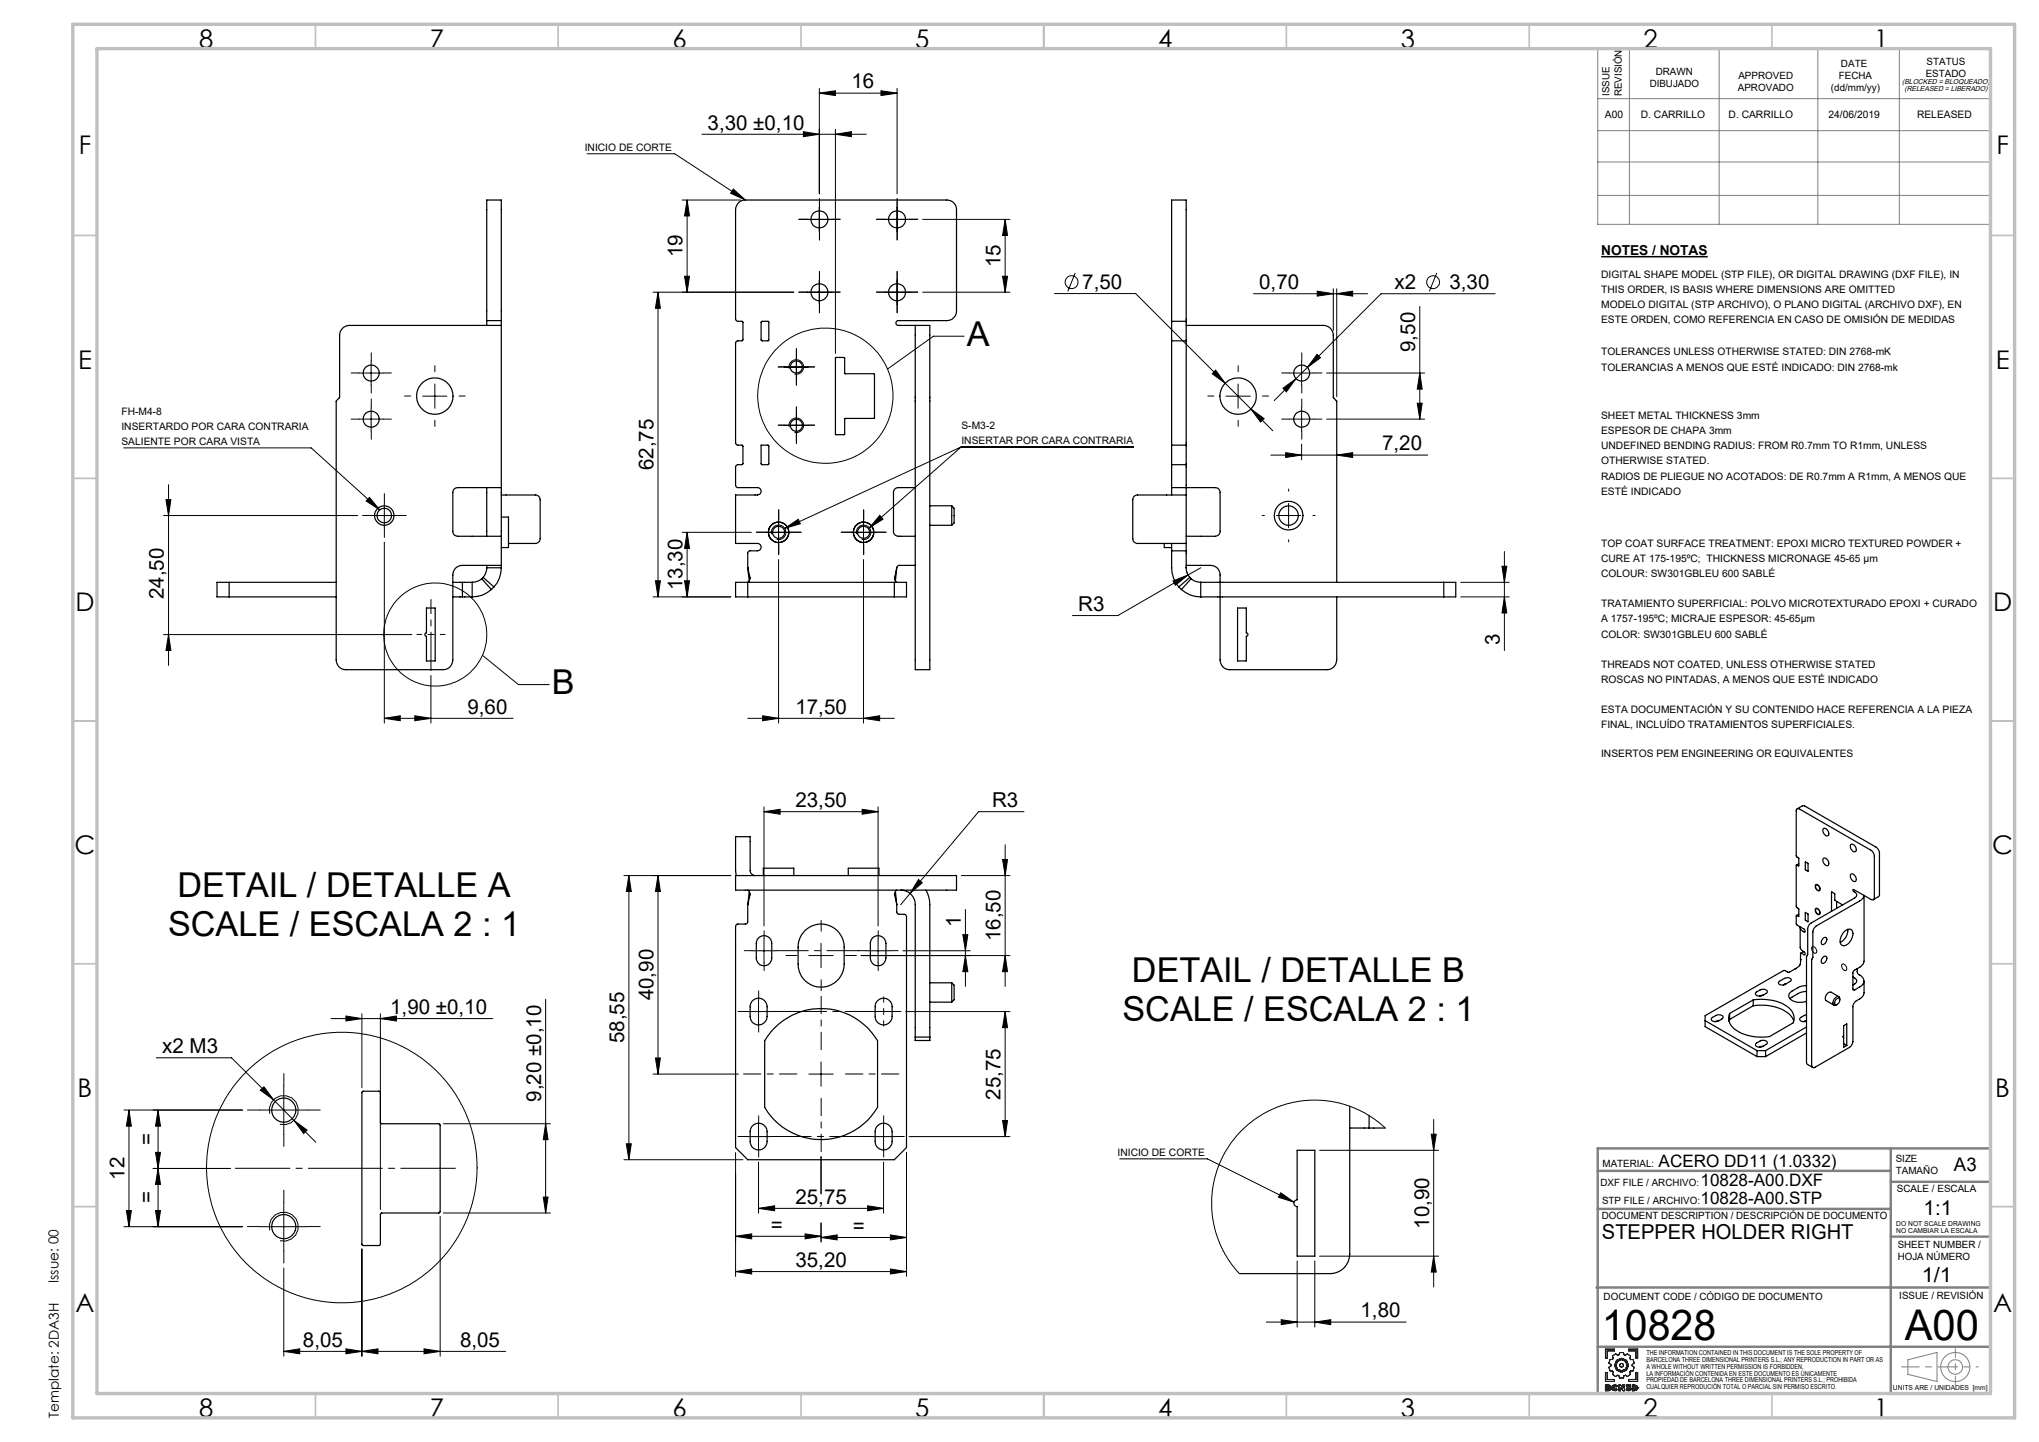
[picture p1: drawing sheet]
<svg xmlns="http://www.w3.org/2000/svg" width="420mm" height="297mm" viewBox="0 0 420 297" stroke-linecap="round" stroke-linejoin="round" font-family="sans-serif">
<path d="M329.8 52.9h22" fill="none" stroke="#000" stroke-width=".32"/>
<g fill="none" stroke="#000" stroke-width=".21">
<path d="M168.8 19.2l3.3-.5v1zM168.8 18.2v21.7M168.8 19.2h16M181.5 18.7l3.3 .5-3.3 .5zM184.8 18.2v21.7M120.9 31.7h18.1l14.5 9.5M144.6 27.7h33.8M151.1 38.9l2.4 2.3-3-1.4zM165.5 27.1l3.3 .6-3.3 .4zM172.1 27.7l3.3-.6v1zM172.1 26.6v46.2M140.5 41.2h12"/>
<path d="M141 56.9h1l-.5 3.3zM141.5 41.2v19M141.5 41.2l.5 3.3h-1zM166.3 45.2h5M168.8 42.7v5M168.8 57.7v5M182.3 45.2h5M184.8 42.7v5M184.8 57.7v5M190 45.2h18M206.5 56.9h1l-.5 3.3zM207 45.2v15"/>
<path d="M207 45.2l.5 3.3h-1zM221.5 56.2l-1.5 3.8M271.3 60l3.3 .5-3.3 .5zM274.6 59.5v8.5M275.3 59.5v22.2M295.9 56.2l-1.5 3.8M73.9 76.8h5.1M76.4 74.3v5M89.6 79.1v5M134.5 60.2h29M135.5 60.2v62.7M135.5 60.2l.5 3.3h-1z"/>
<path d="M161.5 75.6h5M162.6 76a1.5 1.5 0 0 1 1.3-1.9 1.5 1.5 0 0 1 1.6 1.6 1.5 1.5 0 0 1-1.8 1.3M164 73.1v5M166.3 60.2h5M182.3 60.2h5M190 60.2h18M198.6 69.2h-6.3l-9.5 6.8M217.2 60.5h16.7l18.5 18.4M250.4 76.2l2 2.7-2.7-1.9zM252.4 78.9l5.3 5.3M255 79.1v5M258.2 60.5h23.5"/>
<path d="M264.3 80l2.6-2-1.9 2.7zM265.6 76.8h5M266.9 78l-4.4 4.5M268.1 74.3v5M269.3 75.7l-2.4 2.3M271.3 73l.7 .7-2.7 2zM273.3 76.8h20.1M275.3 60.5l3.3-.5v1zM292.5 63.1v23.2M292.5 76.8l.4 3.3h-1zM308 60.5h-23.5l-15.2 15.2M25.5 92.2h38.6l14.1 12.8"/>
<path d="M34.7 99.8v37.3M73.9 86.3h5.1M76.4 83.9v4.9M87.1 81.6h4.9M161.5 87.6h5M162.6 88a1.5 1.5 0 0 1 1.3-1.9 1.5 1.5 0 0 1 1.6 1.6 1.5 1.5 0 0 1-1.8 1.3M164 85.1v5M198 92h35.4M198 92l-18.9 16.7M198 92l-36.4 16.8M252.5 81.6h5M257.7 84.2l2.7 2-.8 .7z"/>
<path d="M257.7 84.2l4.5 4.5M261.8 93.7h32.3M264.8 93.2l3.3 .5-3.3 .5zM265.6 86.3h5M268.1 83.9v4.9M268.1 91.5v3.2M273.3 86.3h20.1M275.3 93.7l3.3-.5v1zM291.9 83h1l-.4 3.3zM33.7 106.2h40M34.2 102.9h1l-.5 3.3zM76.1 102.4l2.1 2.6-2.8-1.8z"/>
<path d="M76.7 106.2h5M79.2 103.7v5M79.2 111.7v37.2M135 119.6h1l-.5 3.3zM140.5 109.6h14.3M141 119.6h1l-.5 3.3zM141.5 109.6v13.3M141.5 109.6l.5 3.4h-1zM157.9 109.6h5M158.9 110a1.5 1.5 0 0 1 1.3-1.9 1.5 1.5 0 0 1 1.7 1.7 1.5 1.5 0 0 1-1.9 1.3M160.4 107.1v5M160.4 115.2v33.7"/>
<path d="M161.6 108.8l2.8-1.8 .5 .9zM175.4 109.6h5M176.4 110a1.5 1.5 0 0 1 1.3-1.9 1.5 1.5 0 0 1 1.7 1.7 1.5 1.5 0 0 1-1.9 1.3M177.9 107.1v5M177.9 115.2v33.7M181.2 106.1l.7 .8-2.8 1.8zM241.6 119.7l3.1-1.3-2.6 2.1zM244.4 117.5l.3 1M244.7 118.4l-14.4 8.4h-9.4M247.3 116.9l-2.6 1.5M262.9 106.2h5M265.4 103.7v5"/>
<path d="M300.9 119.9h10M309.4 116.6h1l-.5 3.3zM309.9 113.6v20.4M33.7 130.7h51.1M34.7 130.7l.5 3.3h-1zM88.8 139.1v9.8M99.4 135l7.4 6h6.3M134.5 122.9h16M300.9 122.9h10M309.9 122.9l.5 3.4h-1zM79.2 148l3.2-.6v1zM79.2 148h26.5"/>
<path d="M85.4 147.4l3.4 .6-3.4 .4zM154 148h30.2M157.1 147.4l3.3 .6-3.3 .4zM177.9 148l3.3-.6v1zM157.4 167.2l3.3-.5v1zM157.4 167.2h23.5M157.4 166.2v24.5M177.6 166.7l3.3 .5-3.3 .5zM180.9 166.2v24.5M206.5 177h1l-.5 3.3zM207 174v29.2M210.9 167.2h-9.3l-14.1 16.8"/>
<path d="M128.5 180.3h22M129.5 180.3v58.6M129.5 180.3l.5 3.3h-1zM135.5 180.3v40.9M135.5 180.3l.5 3.3h-1zM154.9 195.8h5M157.4 193.3v5M166.6 196.8h5M169.1 194.3v5M177.4 196.8h30.6M178.4 195.8h5M180.9 193.3v5"/>
<path d="M186 195.8h13.8M187.5 184l-2 2.3M189.2 181.1l.8 .7-2.5 2.2zM198 180.3h10M198.3 192.5h1.1l-.5 3.3zM198.9 187.3v15.9M198.9 196.8l.5 3.3h-1.1zM207 196.8l.5 3.3h-1zM373.2 195a.8 .8 0 0 1 .9 .4 .8 .8 0 0 1-.1 .9 .94 .94 0 0 1-.8-1.3zM374 187.1a.84 .84 0 0 1 .8 .4 .84 .84 0 0 1-.1 .9 .92 .92 0 0 1-.7-1.3zM374 182.2a.84 .84 0 0 1 .8 .4 .84 .84 0 0 1-.1 .9 .92 .92 0 0 1-.7-1.3zM379.5 198.6a.82 .82 0 0 1 .7 .4 .82 .82 0 0 1 0 .9 .88 .88 0 0 1-.7-1.3z"/>
<path d="M32.2 217.9h15.5l8.6 8.6M68.2 209.8h33.3M71.3 209.3l3.2 .5-3.2 .5zM74.5 208.8v15.2M78.4 209.8l3.3-.5v1zM78.4 208.8v40.3M112.4 205.8v44M135 217.9h1l-.5 3.3zM153.7 208.3h5M156.2 205.8v5.1M169.1 218.7v5M186.5 208.3h21.5"/>
<path d="M207 208.3v25.8M207 208.3l.5 3.4h-1zM25.5 228.6h24.5M26.6 228.6l.5 3.3h-1.1zM26.6 228.6v24.1M32 237.3h1.1l-.5 3.4zM32.6 228.6v24.1M32.6 228.6l.5 3.3h-1.1zM53.4 228.6h10.1M53.6 224.5l.8-.7 1.9 2.7zM55.6 229.4a3 3 0 0 1 2.6-3.7 3 3 0 0 1 3.3 3.2 3 3 0 0 1-3.8 2.7M56.3 226.5l4.3 4.3"/>
<path d="M58.5 223.7v9.9M60.6 230.8l2.7 2-.8 .7zM60.6 230.8l4.5 4.5M91.3 231.5h22.1M112.4 231.5l.5 3.2h-1zM128.5 238.9h24.5M129 235.6h1l-.5 3.3zM134.5 221.2h17.6M151.5 237.4v25.5M153.7 234.1h5M156.2 231.6v5M156.2 239.4v10.5"/>
<path d="M166.6 221.2h5M169.1 238.2v7.7M179.5 234.1h5M182 231.6v5M182 239.4v10.5M186.7 237.4v25.5M187.3 234.1h20.7M206.5 230.8h1l-.5 3.3zM230.6 238.7h18.1l17.9 8.9M271.8 236.9h24.5M285.3 232.3l-1.1-1-2.3-1.6-3.2-1.6-2.8-.9-1.5-.3-2.1-.3h-2.4l-3.6 .4-3.3 1.1-3.5 1.8-2 1.4-1.3 1.1-2.5 2.8-2 3.4-1 2.4-.6 2-.5 3.6v2.4l.2 2 1 3.9 .8 2.1 1.2 2 .9 1.5 1.6 1.8M294.8 233.6h1l-.5 3.3z"/>
<path d="M295.3 230.6v34.5M25.5 252.7h24.5M26 249.3h1.1l-.5 3.4zM31.5 240.7h15.9M32 249.3h1.1l-.5 3.4zM32.6 240.7l.5 3.2h-1.1zM53.4 252.7h10.1M55.6 253.4a3 3 0 0 1 2.6-3.7 3 3 0 0 1 3.2 3.2 3 3 0 0 1-3.7 2.6M58.5 247.6v10M74.5 257.2v22.1M90.7 250.5v28.8M91.3 249.8h22.1"/>
<path d="M111.9 246.6h1l-.5 3.2zM151.5 254.6l3.3-.5v1.1zM151.5 254.6h17.6M156.2 248.9l3.4-.5v1zM156.2 248.9h25.8M165.8 254.1l3.3 .5-3.3 .6zM169.1 254.9l3.3-.6v1.1zM169.1 251.9v4M169.1 254.9h17.6M178.7 248.4l3.3 .5-3.3 .5zM183.4 254.3l3.3 .6-3.3 .5zM263.8 245.7l2.8 1.9-3.3-1z"/>
<path d="M267.2 259.7v13.6M270.8 259.7v13.6M271.8 258.7h24.5M295.3 258.7l.5 3.3h-1zM58.5 278.3l3.2-.5v1zM58.5 261.2v18.1M58.5 278.3h45.6M71.3 277.8l3.2 .5-3.2 .5zM74.5 278.3l3.4-.5v1zM87.3 277.8l3.4 .5-3.4 .5zM151.5 261.9l3.3-.5v1zM151.5 261.9h35.2"/>
<path d="M183.4 261.4l3.3 .5-3.3 .5zM260.8 272.3h28.8M263.9 271.8l3.3 .5-3.3 .5zM270.8 272.3l3.3-.5v1z"/>
<circle cx="220.7" cy="58.1" r="1.33"/>
<circle cx="295.2" cy="58.1" r="1.32"/>
<circle cx="170" cy="81.5" r="13.9"/>
<circle cx="89.7" cy="130.7" r="10.6"/>
<circle cx="70.4" cy="240.5" r="27.9"/>
</g>
<g fill="none" stroke="#191924" stroke-width=".21">
<path d="M330.7 277.9h1.8v.3h-1.5v1.5h-.3zM332.1 279.3l.7-.5 .4 .3 .3-.1 .1-.4h.8l.1 .4 .3 .1 .4-.3 .7 .5-.2 .5 .2 .2h.5l.2 .8-.4 .3v.2l.4 .3-.2 .8h-.5l-.2 .2 .1 .5-.6 .4-.4-.3-.3 .1-.1 .5h-.8l-.2-.5-.2-.1-.4 .3-.7-.4 .2-.5-.2-.2h-.5l-.2-.8 .4-.3v-.2l-.4-.3 .2-.8h.5l.2-.2zM335.5 277.9h1.8v1.8h-.3v-1.5h-1.5zM330.7 282.7h.3v1.4h1.5v.4h-1.8zM331 285.5l.4 .1-.4 .1zM331 286l.4 .1-.4 .1zM331.3 285.3l.4 .2M331.3 285.3h.2l.2 .2M331.3 285.3h-.6v1.2l.9-.1 .2-.3M331.4 285.6h.1M331.4 286.1h.1M331.7 285.5l-.2 .3 .3 .3"/>
<path d="M331.7 285.5h.1M331.8 286.1h.1M332 285.9l.2 .3 .4 .3 .6-.3M332 285.9l.3 .5 .5 .1 .4-.3M332 285.9h.1M332.4 285.9l.1 .2 .4-.1M332.4 285.9h.1M332.9 285.7l-.2-.2-.3 .1v.3M332.9 285.7l-.4-.1-.1 .3M332.9 286l.3 .2M333.2 285.5l-.5-.3-.5 .2-.2 .5M333.2 285.5l-.4-.3-.5 .1-.3 .6"/>
<path d="M333.2 285.5l-.3 .2M333.5 285.3h.3l.5 .6v-.6h.3v1.2h-.3l-.5-.7v.7h-.3zM335.1 286l.3 .2 .2-.1-.2 .1zM335.1 286l-.2 .2M335.5 284.1h1.5v-1.4h.3v1.8h-1.8zM335.6 286.1l-.4-.2v-.2l.3-.2h-.5v-.2h.8v.2l-.2 .2 .3 .4M335.6 286.1h.1M335.9 286.1l-.2 .3-.3 .1-.5-.3M335.9 286.1l-.2 .3-.4 .1-.4-.3M335.9 286.1h.1M336.2 285.3l1 .2 .2 .4-.3 .4-.9 .2zM336.6 285.5l.3 .1v.5h-.3z"/>
<path d="M337 285.9h.1M337.4 285.9h.1"/>
<circle cx="334" cy="281.2" r="1.14"/>
<circle cx="334" cy="281.2" r=".39"/>
<circle cx="334" cy="281.2" r="1.45"/>
</g>
<g fill="none" stroke="#808080" stroke-width=".21">
<path d="M329.1 10h80.9v36.2h-80.9zM335.6 10v36.2M354.1 10v36.2M374.4 10v36.2M391.2 10v36.2M329.1 20.3h80.9M329.1 26.9h80.9M329.1 33.4h80.9M329.1 40.2h80.9M393 280.1l6-1.6v6l-6-1.4z"/>
<circle cx="402.7" cy="281.6" r="3"/>
<circle cx="402.8" cy="281.5" r="1.49"/>
</g>
<path d="M182 205.3v6" fill="none" stroke="#000" stroke-width=".21" stroke-dasharray="15.2 1.3 1.3 1.3" stroke-dashoffset="14.1"/>
<path d="M88.8 138.1v-14.6" fill="none" stroke="#000" stroke-width=".21" stroke-dasharray="15.2 1.3 1.3 1.3" stroke-dashoffset="7.3"/>
<path d="M91.7 130.7h-5.8" fill="none" stroke="#000" stroke-width=".21" stroke-dasharray="15.2 1.3 1.3 1.3" stroke-dashoffset="14.2"/>
<path d="M391.7 281.5h11.1" fill="none" stroke="#808080" stroke-width=".21" stroke-dasharray="15.2 1.3 1.3 1.3" stroke-dashoffset="11.6"/>
<path d="M402.8 281.5h4.7" fill="none" stroke="#808080" stroke-width=".21" stroke-dasharray="15.2 1.3 1.3 1.3" stroke-dashoffset="14.8"/>
<path d="M402.8 277.8v7.4" fill="none" stroke="#808080" stroke-width=".21" stroke-dasharray="15.2 1.3 1.3 1.3" stroke-dashoffset="13.4"/>
<path d="M329.1 236.5h80.9v50.5h-80.9zM389.5 236.5v50.5M329.1 249h60.4M329.1 241.2h60.4M389.5 243.4h20.5M389.5 254.7h20.5M328.9 265.2h81.1M329.1 277.4h80.9" fill="none" stroke="#808080" stroke-width=".5"/>
<g fill="none" stroke="#c0c0c0" stroke-width=".35">
<path d="M65 5v5M115 5v5M165 5v5M215 5v5M265 5v5M315 5v5M365 5v5M15 48.5h5M410 48.5h5M15 98.5h5M410 98.5h5M15 148.5h5"/>
<path d="M410 148.5h5M15 198.5h5M410 198.5h5M15 248.5h5M410 248.5h5M65 287v5M115 287v5M165 287v5M215 287v5M265 287v5M315 287v5M365 287v5"/>
</g>
<path d="M15 5h400v287h-400zM20 10h390v277h-390z" fill="none" stroke="#c0c0c0" stroke-width=".7"/>
<g fill="none" stroke="#000" stroke-width=".21" stroke-dasharray="15.2 1.3 1.3 1.3">
<path d="M166.3 45.2h-1.8M168.8 42.7v-1.8M168.8 47.7v1.7M168.8 57.7v-1.8M171.3 45.2h1.7M182.3 45.2h-1.8M184.8 42.7v-1.8M184.8 47.7v1.7M184.8 57.7v-1.8M187.3 45.2h1.7M74 76.8h-1.7M76.5 74.3v-1.6"/>
<path d="M76.5 79.3v1.7M79 76.8h1.6M89.6 76.6v-1.3M161.5 75.6h-1.2M164 73.1v-1.3M164 78.1v1.2M166.3 60.2h-1.8M166.5 75.6h1.3M168.8 62.7v1.7M171.3 60.2h1.7M182.3 60.2h-1.8M184.8 62.7v1.7"/>
<path d="M187.3 60.2h1.7M255 76.6v-1.3M265.6 76.8h-1.6M268.1 74.3v-1.6M268.1 79.3v1.7M270.6 76.8h1.7M74 86.3h-1.7M76.5 83.8v-1.6M76.5 88.8v1.7M79 86.3h1.6M84.6 81.6h-1.3M89.6 86.6v1.2"/>
<path d="M94.6 81.6h1.2M161.5 87.6h-1.2M164 85.1v-1.3M164 90.1v1.2M166.5 87.6h1.3M250 81.6h-1.2M255 86.6v1.2M260 81.6h1.3M265.6 86.3h-1.6M268.1 83.8v-1.6M268.1 88.8v1.7M270.6 86.3h1.7"/>
<path d="M76.7 106.2h-2M79.2 103.7v-2M79.2 108.7v2M81.7 106.2h2M157.9 109.6h-2.1M160.4 107.1v-2.1M160.4 112.1v2.1M162.9 109.6h2.1M175.4 109.6h-2.1M177.9 107.1v-2.1M177.9 112.1v2.1M180.4 109.6h2.1"/>
<path d="M260.4 106.2h-.4M265.4 101.2v-.5M265.4 111.2v.4M270.4 106.2h.5M154.9 195.8h-1.6M157.4 198.3v1.6M157.4 193.3v-1.6M164.1 196.8h-2.2M169.1 191.8v-2.2M174.1 196.8h2.3M178.4 195.8h-1.6M180.9 198.3v1.6"/>
<path d="M180.9 193.3v-1.6M183.4 195.8h1.6M153.8 208.3h-1.8M156.3 210.8v1.8M156.3 205.8v-1.7M169.1 201.8v2.3M53.5 228.6h-2.5M58.5 223.6v-2.5M58.5 233.6v2.5M63.5 228.6h2.5M153.8 234.1h-1.8M156.3 231.6v-1.8"/>
<path d="M156.3 236.6v1.7M179.5 234.1h-1.7M182 236.6v1.7M182 231.6v-1.8M184.5 234.1h1.8M53.5 252.6h-2.5M58.5 247.6v-2.5M58.5 257.6v2.5M63.5 252.6h2.5"/>
</g>
<path d="M158.8 208.3h26.8" fill="none" stroke="#000" stroke-width=".21" stroke-dasharray="15.2 1.3 1.3 1.3" stroke-dashoffset="3.7"/>
<path d="M159.9 195.8h17" fill="none" stroke="#000" stroke-width=".21" stroke-dasharray="15.2 1.3 1.3 1.3" stroke-dashoffset="8.6"/>
<path d="M158.8 234.1h20.4" fill="none" stroke="#000" stroke-width=".21" stroke-dasharray="15.2 1.3 1.3 1.3" stroke-dashoffset="6.9"/>
<path d="M169.1 216.2v-11M164.1 221.2h-11M169.1 226.2v11M174.1 221.2h11" fill="none" stroke="#000" stroke-width=".21" stroke-dasharray="15.2 1.3 1.3 1.3" stroke-dashoffset="11.6"/>
<path d="M48.5 240.6h45.3" fill="none" stroke="#000" stroke-width=".21" stroke-dasharray="15.2 1.3 1.3 1.3" stroke-dashoffset="4"/>
<g fill="#000">
<path d="M263.8 245.7l2.8 1.9-3.3-1z"/>
<path d="M168.8 19.2l3.3-.5v1zM181.5 18.7l3.3 .5-3.3 .5zM165.5 27.1l3.3 .6-3.3 .4zM172.1 27.7l3.3-.6v1zM157.1 147.4l3.3 .6-3.3 .4zM177.9 148l3.3-.6v1zM79.2 148l3.2-.6v1zM85.4 147.4l3.4 .6-3.4 .4zM264.3 80l.7 .7 1.9-2.7zM271.3 73l-2 2.7 2.7-2zM271.3 60l3.3 .5-3.3 .5zM275.3 60.5l3.3-.5v1zM241.6 119.7l.5 .8 2.6-2.1zM257.7 84.2l1.9 2.7 .8-.7zM250.4 76.2l-.7 .8 2.7 1.9zM189.2 181.1l-1.7 2.9 2.5-2.2zM156.2 248.9l3.4-.5v1zM178.7 248.4l3.3 .5-3.3 .5zM157.4 167.2l3.3-.5v1zM177.6 166.7l3.3 .5-3.3 .5zM58.5 278.3l3.2-.5v1zM71.3 277.8l3.2 .5-3.2 .5zM74.5 278.3l3.4-.5v1zM87.3 277.8l3.4 .5-3.4 .5zM71.3 209.3l3.2 .5-3.2 .5zM78.4 209.8l3.3-.5v1zM60.6 230.8l1.9 2.7 .8-.7zM53.6 224.5l2.7 2-1.9-2.7zM263.9 271.8l3.3 .5-3.3 .5zM270.8 272.3l3.3-.5v1z"/>
<path d="M151.1 38.9l2.4 2.3-3-1.4zM181.2 106.1l.7 .8-2.8 1.8zM161.6 108.8l2.8-1.8 .5 .9zM76.1 102.4l2.1 2.6-2.8-1.8z"/>
<path d="M207 45.2l.5 3.3h-1zM206.5 56.9h1l-.5 3.3zM135.5 60.2l.5 3.3h-1zM135 119.6h1l-.5 3.3zM292.5 76.8l.4 3.3h-1zM291.9 83h1l-.4 3.3zM198.3 192.5h1.1l-.5 3.3zM198.9 196.8l.5 3.3h-1.1zM135.5 180.3l.5 3.3h-1zM135 217.9h1l-.5 3.3zM129.5 180.3l.5 3.3h-1zM129 235.6h1l-.5 3.3zM26.6 228.6l.5 3.3h-1.1zM26 249.3h1.1l-.5 3.4zM112.4 231.5l.5 3.2h-1zM111.9 246.6h1l-.5 3.2zM32.6 240.7l.5 3.2h-1.1zM32 249.3h1.1l-.5 3.4z"/>
<path d="M141 56.9h1l-.5 3.3zM141.5 41.2l.5 3.3h-1zM141 119.6h1l-.5 3.3zM141.5 109.6l.5 3.4h-1zM34.7 130.7l.5 3.3h-1zM34.2 102.9h1l-.5 3.3zM207 196.8l.5 3.3h-1zM206.5 177h1l-.5 3.3zM32 237.3h1.1l-.5 3.4zM32.6 228.6l.5 3.3h-1.1zM295.3 258.7l.5 3.3h-1zM294.8 233.6h1l-.5 3.3z"/>
<path d="M275.3 93.7l3.3-.5v1zM264.8 93.2l3.3 .5-3.3 .5zM183.4 261.4l3.3 .5-3.3 .5zM151.5 261.9l3.3-.5v1zM165.8 254.1l3.3 .5-3.3 .6zM151.5 254.6l3.3-.5v1.1z"/>
<path d="M309.9 122.9l.5 3.4h-1zM309.4 116.6h1l-.5 3.3z"/>
<path d="M207 208.3l.5 3.4h-1zM206.5 230.8h1l-.5 3.3z"/>
<path d="M169.1 254.9l3.3-.6v1.1zM183.4 254.3l3.3 .6-3.3 .5z"/>
</g>
<g fill="none" stroke="#000" stroke-width=".25">
<path d="M100.3 66v-24.8h3v24.8M100.3 66v1M100.3 66h3M103.3 67h-31.3a2.05 2.05 0 0 0-2 2v12.8l-.7 .8v53.3a1.99 1.99 0 0 0 2 2h20a1.99 1.99 0 0 0 2-2v-17.5a1.93 1.93 0 0 1 1.9-2h8.1M103.3 66v1M103.3 67v33.4M156.8 66.3l.2-.1 1.4 .1v3.8l-.2 .1h-1.2l-.2-.2zM172.1 73.7h1.9l.1 3.3h5.9l.1 .1v9l-6.1 .1-.1 3.3h-1.8zM188.5 67h3v70.9h-3zM188.5 67h-3.5a.49 .49 0 0 1-.5-.5 .49 .49 0 0 1 .5-.5h10a2.05 2.05 0 0 0 2-2v-20.8a1.99 1.99 0 0 0-2-2h-41.5a1.99 1.99 0 0 0-2 2v22.5l.3 .4 1.1 .1 .1 .2v3.6l-.1 .2h-1.1l-.3 .5v20.5l.3 .4 1.1 .1 .1 .2v3.6l-.2 .2h-.9l-.3 .3-.1 3.9 .2 .4 .2 .1h4.1a.76 .76 0 0 1 .8 .8 .76 .76 0 0 1-.8 .7h-4.5v10h4a.87 .87 0 0 1 1.3 .9 .73 .73 0 0 1-.8 .6h-1.6l-.3 .3-.1 3.3M241.3 66.2v-25h3v25M241.3 70.2v21.5"/>
<path d="M241.3 66.2v4M241.3 70.2h3M241.3 66.2h3M244.3 70.2v21.5M244.3 66.2v4M244.3 67h28.3a2.05 2.05 0 0 1 2 2v12.9l.7 .8v37.2M156.8 91.7l1.6 .1-.1 3.9h-1.3l-.2-.2zM241.3 95.7v4.7M241.3 91.7v4M241.3 95.7h3M241.3 91.7h3M244.3 95.7v4.7"/>
<path d="M244.3 91.7v4M47.2 119.9v3M69.3 119.9h-24.6v3h24.6M93.3 119.9h1.9M95.2 119.9h2.1M95.2 119.9v3M97.2 119.9h.1M97.3 119.9v3M99.2 119.2a3.3 3.3 0 0 1-1.9 .7M99.2 119.2l2 2.2M99.5 118.9l2.2 2M99.5 118.9l-.3 .3"/>
<path d="M100.3 116.4v.5M100.3 100.4v10.1M100.3 116.9a3.3 3.3 0 0 1-.8 2M100.3 116.9h3M103.3 106.5h1.4v6.3h-1.4M103.3 100.4h-9a.97 .97 0 0 0-1 1.1v7.9a1.02 1.02 0 0 0 1 1.1h9M103.3 116.4v.5M103.3 100.4v10.1M103.3 116.9a5.8 5.8 0 0 1-1.6 4M103.3 101.9h6.9a1.02 1.02 0 0 1 1.1 1v8a1.02 1.02 0 0 1-1.1 1h-5.5M103.3 110.5v5.9M151.5 119.9h35.2v3h-35.2z"/>
<path d="M154 117l.3 2.6M154 117l.3 1a1.62 1.62 0 0 1-.1 1.9h-.2v3M154 116.9h.1M184.2 119.9v3M184.7 116.9l-.3 2.7M184.7 116.9l-.2 1.1a1.63 1.63 0 0 0 0 1.7l.2 .2M188.5 116.4h-3a.6 .6 0 0 0-.8 .5M188.5 100.4h-3a1.11 1.11 0 0 0-1.5 1.1v7.9a1.12 1.12 0 0 0 1.5 1.1h3M191.5 108.2h4.5M191.5 104.2h4.5M196 104.2v4M196 104.2l.5 .5v3l-.5 .5"/>
<path d="M239.8 111.9v.9h1.5M241.3 116.9h.1M241.3 113.4v.4a11.8 11.8 0 0 0 .9 6.2l.6 .9M241.3 100.4v1.5M241.3 111.9v1.5M241.3 100.4h3M241.3 113.4h3M244.3 101.9h-10a.96 .96 0 0 0-1 1v8a.96 .96 0 0 0 1 1h10M244.3 113.4v3.6a2.79 2.79 0 0 0 .8 1.9M244.3 100.4v1.5M244.3 111.9v1.5M244.3 116.4h2.5a8.8 8.8 0 0 1 3.3 .2 1.93 1.93 0 0 1 1.2 1.8v17.5a1.99 1.99 0 0 0 2 2h20a1.99 1.99 0 0 0 2-2v-13"/>
<path d="M244.3 100.4h6a.97 .97 0 0 1 1 1.1v7.9a1.02 1.02 0 0 1-1 1.1h-6M244.3 101.9v10M245.1 118.9l-2.3 2M245.1 118.9l.3 .3M245.4 119.2a3.1 3.1 0 0 0 1.9 .7h52.6v3h-49a16 16 0 0 1-5.7-.3l-1.9-1.2M245.4 119.2l-2.1 2.2M247.4 119.9v3M297.4 119.9v3M87.8 125.2h1.8v10.9h-1.8v-5a.35 .35 0 0 1-.3-.4 .35 .35 0 0 1 .3-.4zM93.3 122.9h1.9M95.2 122.9h2.1M97.2 122.9h.1"/>
<path d="M101.2 121.4a5.7 5.7 0 0 1-3.9 1.5M101.7 120.9l-.5 .5M242.8 120.9l.5 .5M254.9 125.2h1.8v5.1a.35 .35 0 0 1 .4 .4 .35 .35 0 0 1-.4 .4v5h-1.8zM370.2 166.6l1.1-.6h.5l14.6 8.5a1.6 1.6 0 0 1 .7 1.2v8.7l-.1 .2-1.1 .7M370.5 177.9l-.5 .2M371.9 177.5l.5 .4v1.6l-.5-.4zM375.6 176.8a.96 .96 0 0 1 .9 .4 .96 .96 0 0 1 0 1.1 1.09 1.09 0 0 1-.9-1.5zM375.6 170.7a.94 .94 0 0 1 .9 .4 .94 .94 0 0 1 0 1.1 1.04 1.04 0 0 1-.9-1.5zM381.2 173.9a.96 .96 0 0 1 1 .5 .96 .96 0 0 1-.1 1 1.09 1.09 0 0 1-.9-1.5zM151.5 180.3h45.5v3h-45.5zM151.7 180.3l-.2-1v-7h3v7a1.09 1.09 0 0 0 1 1"/>
<path d="M154 183.3l.3 .2a1.68 1.68 0 0 1 0 1.7l-.3 1.2M154.3 183.7v.5a24.4 24.4 0 0 0-.3 5.7l-.4 .4-1.8 .1-.3 .4v45.6l2.5 2.5h30.2l2.5-2.5v-47.7l-.3-.4h-1.3l-.4-.3-.3-4.3M156.2 193.2a1.6 1.6 0 0 1 1.7-.4 1.6 1.6 0 0 1 1.1 1.5v3a1.59 1.59 0 0 1-1.6 1.6 1.59 1.59 0 0 1-1.6-1.6v-3zM157.2 180.3v-1.5h6.3v1.5M165.9 191.6a4.8 4.8 0 0 1 5.1-.9 4.8 4.8 0 0 1 2.9 4.4v3.5a4.7 4.7 0 0 1-4.8 4.7 4.7 4.7 0 0 1-4.7-4.7v-3.5a4.8 4.8 0 0 1 1.5-3.5zM174.7 180.3v-1.5h6.3v1.5M179.7 193.2a1.63 1.63 0 0 1 1.7-.4 1.63 1.63 0 0 1 1.1 1.5v3a1.61 1.61 0 0 1-1.6 1.6 1.61 1.61 0 0 1-1.6-1.6v-3zM184.7 183.3l-.2 .2a1.11 1.11 0 0 0-.1 1.3l.3 1.5M185.5 183.3a2.92 2.92 0 0 1 3 3v27.3M190.7 183.3l.2 .2a6.2 6.2 0 0 1 .6 2.8v27.3M369.8 199.5l-1.3 .8-1.1-.4-16.2 9.3v2.3l10.7 6.1M369.8 199.5h.1"/>
<path d="M370.5 188.3l-.5 .3M370.8 191v4.1l.3 .5a.99 .99 0 0 1 .7 1l-.9-.3v1.4a1.48 1.48 0 0 1-1.1 1.8M370.8 190.9a1.02 1.02 0 0 0 1 1l-.1-.5-1.7-1.1v-1.7l.5 .1v-1.5l-.5-.5v-8.5l.5 .1v-1.5l-.5-.5v-9.3a.42 .42 0 0 1 .2-.4 .42 .42 0 0 1 .5 0l14.7 8.5a1.6 1.6 0 0 1 .7 1.3v8.5a.42 .42 0 0 1-.2 .4 .42 .42 0 0 1-.5-.1l-3.7-2a.49 .49 0 0 0 .5 .6 .63 .63 0 0 1 .2 .6 .63 .63 0 0 1-.4 .6l-8.9 5.1a1.6 1.6 0 0 0-.7 1.2v5.3l-.3 .4v21.9l.1 .3 1.2 .6M370.9 197.7h.1M371.5 196l-.6 .3M371.9 187.9l.5 .4v1.6l-.5-.4zM374.1 187.2a.65 .65 0 0 1 .6 .4 .65 .65 0 0 1-.1 .7 .79 .79 0 0 1-.5-1.1zM374.1 182.3a.65 .65 0 0 1 .6 .4 .65 .65 0 0 1-.1 .7 .79 .79 0 0 1-.5-1.1zM375.6 193.2a.44 .44 0 0 1 .6-.1 .44 .44 0 0 1 0 .7 .65 .65 0 0 1-.3 .6 .65 .65 0 0 1-.7-.1v-.6zM375.7 197a.44 .44 0 0 1 .6 .1 .44 .44 0 0 1-.1 .6 .65 .65 0 0 1-.3 .6 .65 .65 0 0 1-.7-.1 1.11 1.11 0 0 1 .5-1.2zM378.3 185.7v1.4M379.6 186.4l-1.7-1v-1.3l-.6-.4v4"/>
<path d="M379.8 192a1.02 1.02 0 0 1 1.8-.1 2.5 2.5 0 0 1-2 2.9 1.21 1.21 0 0 1-.4-1.8zM380.6 191.4a2.67 2.67 0 0 1-1.5 2.7M381.2 180.1a.96 .96 0 0 1 1 .4 .96 .96 0 0 1-.1 1.1 1.09 1.09 0 0 1-.9-1.5zM382.6 199.5v.8l.2 .3a1.4 1.4 0 0 1 1.1 1.1 1.4 1.4 0 0 1-.6 1.4l-1.3 .8-.3-.1v-3.6l.3-.4 1.3-.8 .5-.5 .2-.5v-13.6l-.2 .5-.5 .5-9.2 5.3a1.6 1.6 0 0 0-.7 1.2v5.3l-.2 .4v21.8a.44 .44 0 0 0 .2 .4 .44 .44 0 0 0 .5 0l7.1-4.1a1.62 1.62 0 0 0 .7-1.2v-7.1a1.6 1.6 0 0 1 .7-1.3l.9-.5 .5-.6 .2-.5v-2.4M155.2 206a1.76 1.76 0 0 1 1.8-.2 1.76 1.76 0 0 1 1 1.6v1.9a1.75 1.75 0 0 1-1.7 1.8 1.75 1.75 0 0 1-1.8-1.8v-1.9a1.82 1.82 0 0 1 .7-1.4zM159.6 211.7a13.5 13.5 0 0 1 21.2 2.6v13.8a13.5 13.5 0 0 1-23.3 0v-13.8zM180.9 206a1.76 1.76 0 0 1 1.9-.2 1.76 1.76 0 0 1 1 1.6v1.9a1.75 1.75 0 0 1-1.8 1.8 1.75 1.75 0 0 1-1.7-1.8v-1.9a1.55 1.55 0 0 1 .6-1.4zM188.5 213.6v.7h3v-.7M188.5 213.6h3M191.5 206.4h4.5M191.5 202.4h4.5M196 202.4v4"/>
<path d="M196 202.4l.5 .5v3l-.5 .5M351.2 210.2l10.7 6.2M352.6 209.7l.8-.5a.97 .97 0 0 1 1.5 .3l-.9 .8a.86 .86 0 0 1-.9 .2 .86 .86 0 0 1-.6-.7zM354 210.2l-.6 .2M356.3 210l-.1 .3M356.3 208.7v1.3M361.1 205.9a8.8 8.8 0 0 1 7.9 2.2 2.52 2.52 0 0 1 .4 2.6l-4.9 2.8a9 9 0 0 1-7.9-2.2 2.52 2.52 0 0 1-.3-2.6M361.1 207.1a9 9 0 0 1 7.9 2.3l.5 .9M361.1 205.9l-4.8 2.8M361.1 205.9v1.2M361.1 207.1l-4.8 2.9M361.7 204.4l.8-.5a.97 .97 0 0 1 1.5 .4l-.1 .2-.8 .5a.86 .86 0 0 1-.9 .2 .86 .86 0 0 1-.6-.7z"/>
<path d="M361.7 214.9l.8-.5a.97 .97 0 0 1 1.5 .4l-.9 .7a.86 .86 0 0 1-.9 .2 .86 .86 0 0 1-.6-.7zM361.9 216.4h1.8M361.9 216.4v1.2M361.9 217.6h1.8M363.1 215.5l-.6 .2M363.1 205l-.6 .2M363.7 216.4v1.2M366.4 202.3l1.2-.8a.82 .82 0 0 1 1.3 .5l-1.2 .8a.94 .94 0 0 1-1.4-.4zM367.9 202.6l-.6 .3M372.1 209l-1.2 .5a.52 .52 0 0 0-.1 .7 .52 .52 0 0 0 .7 .2l.6-.1M372.1 203l-1.5 .3-1.5 .8a1.05 1.05 0 0 0-.7 1.1 1.05 1.05 0 0 0 .9 .9 4 4 0 0 0 2.8 .1M372.1 210.2l-.5 .2"/>
<path d="M372.1 204.2l-1.5 .3-1.9 1.2M372.1 211.5l-8.4 4.9M372.1 212.8l-8.4 4.8M378.1 205.9a.44 .44 0 0 1 .7-.3 .44 .44 0 0 1 .1 .7 .69 .69 0 0 1-.9 .5l-.1-.2zM378.8 205.3l-1.6-.9a1.16 1.16 0 0 0-1 1.7l1.6 .9M379 205.9a.51 .51 0 0 0-.3-.6 .51 .51 0 0 0-.7 .2 .98 .98 0 0 0-.1 1.6l.5-.2M379.6 213.5l.2 .1M379.8 213.6h-.2l.2-.3v-2.1l.6-.3v4.4M379.8 213.6v2.1l.6-.4M379.8 214.9l.6 .4M381.7 201.2l.1 .1a.72 .72 0 0 1 .6 .6 .72 .72 0 0 1-.4 .8l-.3 .2M74.6 224.8h3.6l.1 .1 .1 6.3 .2 .3h11.9l.2 .2-.1 18-.1 .1-12 .1-.1 .2v6.2l-.2 .2h-3.5l-.2-.2v-31.3z"/>
<path d="M155.2 231.7a1.76 1.76 0 0 1 1.8-.2 1.76 1.76 0 0 1 1 1.6v2a1.75 1.75 0 0 1-1.7 1.8 1.75 1.75 0 0 1-1.8-1.8v-2a1.82 1.82 0 0 1 .7-1.4zM180.9 231.7a1.76 1.76 0 0 1 1.9-.2 1.76 1.76 0 0 1 1 1.6v2a1.75 1.75 0 0 1-1.8 1.8 1.75 1.75 0 0 1-1.7-1.8v-2a1.55 1.55 0 0 1 .6-1.4zM267.2 236.9h3.6v21.8h-3.6v-10.2a.71 .71 0 0 1-.7-.7 .71 .71 0 0 1 .7-.7zM278 227.9v30.4a4 4 0 0 1-4 4h-18.7M278 232.3h4M282 232.3h3.3M282 229.8v2.5"/>
<circle cx="168.8" cy="45.2" r="1.76"/>
<circle cx="184.8" cy="45.2" r="1.75"/>
<circle cx="76.5" cy="76.8" r="1.65"/>
<circle cx="164" cy="75.6" r="1.26"/>
<circle cx="168.8" cy="60.2" r="1.75"/>
<circle cx="184.8" cy="60.2" r="1.74"/>
<circle cx="268.1" cy="76.8" r="1.65"/>
<circle cx="76.5" cy="86.3" r="1.65"/>
<circle cx="89.6" cy="81.6" r="3.7"/>
<circle cx="164" cy="87.6" r="1.25"/>
<circle cx="255" cy="81.6" r="3.7"/>
<circle cx="268.1" cy="86.3" r="1.65"/>
<circle cx="79.2" cy="106.2" r="2"/>
<circle cx="79.2" cy="106.2" r="1.51"/>
<circle cx="160.4" cy="109.7" r="2.09"/>
<circle cx="160.4" cy="109.6" r="2.11"/>
<circle cx="160.4" cy="109.7" r="1.25"/>
<circle cx="177.9" cy="109.7" r="2.09"/>
<circle cx="177.9" cy="109.6" r="2.11"/>
<circle cx="177.9" cy="109.7" r="1.25"/>
<circle cx="265.4" cy="106.2" r="2"/>
<circle cx="265.4" cy="106.2" r="2.96"/>
<circle cx="58.4" cy="228.6" r="2.49"/>
<circle cx="58.5" cy="252.6" r="2.49"/>
</g>
<g font-size="8.7">
<text x="330" y="275.9">10828</text>
<text x="392.3" y="275.9">A00</text>
</g>
<g font-size="7.1">
<text x="199.1" y="71.2">A</text>
<text x="113.7" y="142.9">B</text>
<text x="36.6" y="184.8">DETAIL / DETALLE A</text>
<text x="34.6" y="192.9">SCALE / ESCALA 2 : 1</text>
<text x="233.2" y="202.2">DETAIL / DETALLE B</text>
<text x="231.2" y="210.3">SCALE / ESCALA 2 : 1</text>
</g>
<g font-size="5.3">
<text x="41" y="9.9">8</text>
<text x="88.5" y="9.9">7</text>
<text x="138.5" y="9.9">6</text>
<text x="188.5" y="9.9">5</text>
<text x="238.5" y="9.9">4</text>
<text x="288.5" y="9.9">3</text>
<text x="338.5" y="9.9">2</text>
<text x="386" y="9.9">1</text>
<text x="16.2" y="31.7">F</text>
<text x="411.2" y="31.7">F</text>
<text x="16.1" y="75.9">E</text>
<text x="411.1" y="75.9">E</text>
<text x="15.5" y="125.9">D</text>
<text x="410.5" y="125.9">D</text>
<text x="15.4" y="175.9">C</text>
<text x="410.4" y="175.9">C</text>
<text x="16" y="225.9">B</text>
<text x="411" y="225.9">B</text>
<text x="15.5" y="270.2">A</text>
<text x="410.5" y="270.2">A</text>
<text x="41" y="291.9">8</text>
<text x="88.5" y="291.9">7</text>
<text x="138.5" y="291.9">6</text>
<text x="188.5" y="291.9">5</text>
<text x="238.5" y="291.9">4</text>
<text x="288.5" y="291.9">3</text>
<text x="338.5" y="291.9">2</text>
<text x="386" y="291.9">1</text>
</g>
<g font-size="4.2">
<text x="175.4" y="18.2">16</text>
<text x="145.8" y="26.7">3,30 ±0,10</text>
<text x="140.6" y="53" transform="rotate(-90 140.6 53)">19</text>
<text x="206.1" y="55" transform="rotate(-90 206.1 55)">15</text>
<text x="222.9" y="59.5">7,50</text>
<text x="259.4" y="59.5">0,70</text>
<text x="287.3" y="59.5">x2</text>
<text x="298.6" y="59.5">3,30</text>
<text x="291.5" y="72.5" transform="rotate(-90 291.5 72.5)">9,50</text>
<text x="284.7" y="92.8">7,20</text>
<text x="134.6" y="96.8" transform="rotate(-90 134.6 96.8)">62,75</text>
<text x="33.8" y="123.4" transform="rotate(-90 33.8 123.4)">24,50</text>
<text x="140.6" y="121.6" transform="rotate(-90 140.6 121.6)">13,30</text>
<text x="222.1" y="125.8">R3</text>
<text x="308.9" y="132.8" transform="rotate(-90 308.9 132.8)">3</text>
<text x="96.3" y="147">9,60</text>
<text x="163.9" y="147">17,50</text>
<text x="163.9" y="166.2">23,50</text>
<text x="204.3" y="166.2">R3</text>
<text x="197.9" y="190.8" transform="rotate(-90 197.9 190.8)">1</text>
<text x="206.1" y="193.8" transform="rotate(-90 206.1 193.8)">16,50</text>
<text x="80.4" y="208.8">1,90 ±0,10</text>
<text x="134.6" y="206" transform="rotate(-90 134.6 206)">40,90</text>
<text x="128.6" y="214.9" transform="rotate(-90 128.6 214.9)">58,55</text>
<text x="33.4" y="216.9">x2 M3</text>
<text x="111.5" y="226.9" transform="rotate(-90 111.5 226.9)">9,20 ±0,10</text>
<text x="206.1" y="226.5" transform="rotate(-90 206.1 226.5)">25,75</text>
<text x="31.6" y="235.7" transform="rotate(-90 31.6 235.7)">=</text>
<text x="25.6" y="243" transform="rotate(-90 25.6 243)">12</text>
<text x="31.6" y="247.9" transform="rotate(-90 31.6 247.9)">=</text>
<text x="163.9" y="247.9">25,75</text>
<text x="396.2" y="250.3">1:1</text>
<text x="158.7" y="253.7">=</text>
<text x="175.7" y="253.9">=</text>
<text x="294.4" y="253.1" transform="rotate(-90 294.4 253.1)">10,90</text>
<text x="330" y="255.2">STEPPER HOLDER RIGHT</text>
<text x="163.9" y="260.9">35,20</text>
<text x="395.8" y="264">1/1</text>
<text x="280.3" y="271.4">1,80</text>
<text x="62.4" y="277.4">8,05</text>
<text x="94.8" y="277.4">8,05</text>
</g>
<text font-size="3.9" x="402.5" y="241.1">A3</text>
<g font-size="3.5">
<text x="341.7" y="240.4">ACERO DD11 (1.0332)</text>
<text x="350.3" y="244.3">10828-A00.DXF</text>
<text x="350.3" y="247.9">10828-A00.STP</text>
</g>
<g font-size="2.8">
<text x="329.8" y="52.6">NOTES / NOTAS</text>
<text x="12.1" y="264.2" transform="rotate(-90 12.1 264.2)">Issue: 00</text>
<text x="12.2" y="292" transform="rotate(-90 12.2 292)">Template: 2DA3H</text>
</g>
<g font-size="2.1">
<text x="339.8" y="17.9">DIBUJADO</text>
<text x="341.1" y="15.4">DRAWN</text>
<text x="358.1" y="16.3">APPROVED</text>
<text x="378.8" y="16.3">FECHA</text>
<text x="379.2" y="13.8">DATE</text>
<text x="396.7" y="15.8">ESTADO</text>
<text x="396.8" y="13.3">STATUS</text>
<text x="331.5" y="19.8" transform="rotate(-90 331.5 19.8)">ISSUE</text>
<text x="334" y="19.8" transform="rotate(-90 334 19.8)">REVISIÓN</text>
<text x="357.9" y="18.8">APROVADO</text>
<text x="377.1" y="18.8">(dd/mm/yy)</text>
<text x="330.6" y="24.3">A00</text>
<text x="338" y="24.3">D. CARRILLO</text>
<text x="356.1" y="24.3">D. CARRILLO</text>
<text x="376.6" y="24.3">24/06/2019</text>
<text x="394.9" y="24.3">RELEASED</text>
<text x="120.5" y="31.1">INICIO DE CORTE</text>
<text x="329.8" y="57.2">DIGITAL SHAPE MODEL (STP FILE), OR DIGITAL DRAWING (DXF FILE), IN</text>
<text x="329.8" y="60.3">THIS ORDER, IS BASIS WHERE DIMENSIONS ARE OMITTED</text>
<text x="329.8" y="63.4">MODELO DIGITAL (STP ARCHIVO), O PLANO DIGITAL (ARCHIVO DXF), EN</text>
<text x="329.8" y="66.5">ESTE ORDEN, COMO REFERENCIA EN CASO DE OMISIÓN DE MEDIDAS</text>
<text x="329.8" y="73.2">TOLERANCES UNLESS OTHERWISE STATED: DIN 2768-mK</text>
<text x="329.8" y="76.3">TOLERANCIAS A MENOS QUE ESTÉ INDICADO: DIN 2768-mk</text>
<text x="25" y="85.5">FH-M4-8</text>
<text x="25" y="88.6">INSERTARDO POR CARA CONTRARIA</text>
<text x="198" y="88.4">S-M3-2</text>
<text x="329.8" y="86.3">SHEET METAL THICKNESS 3mm</text>
<text x="329.8" y="89.4">ESPESOR DE CHAPA 3mm</text>
<text x="25" y="91.7">SALIENTE POR CARA VISTA</text>
<text x="198" y="91.5">INSERTAR POR CARA CONTRARIA</text>
<text x="329.8" y="92.5">UNDEFINED BENDING RADIUS: FROM R0.7mm TO R1mm, UNLESS</text>
<text x="329.8" y="95.7">OTHERWISE STATED.</text>
<text x="329.8" y="98.8">RADIOS DE PLIEGUE NO ACOTADOS: DE R0.7mm A R1mm, A MENOS QUE</text>
<text x="329.8" y="101.9">ESTÉ INDICADO</text>
<text x="329.8" y="112.6">TOP COAT SURFACE TREATMENT: EPOXI MICRO TEXTURED POWDER +</text>
<text x="329.8" y="115.7">CURE AT 175-195ºC; THICKNESS MICRONAGE 45-65 µm</text>
<text x="329.8" y="118.9">COLOUR: SW301GBLEU 600 SABLÉ</text>
<text x="329.8" y="125.1">TRATAMIENTO SUPERFICIAL: POLVO MICROTEXTURADO EPOXI + CURADO</text>
<text x="329.8" y="128.2">A 1757-195ºC; MICRAJE ESPESOR: 45-65µm</text>
<text x="329.8" y="131.3">COLOR: SW301GBLEU 600 SABLÉ</text>
<text x="329.8" y="137.6">THREADS NOT COATED, UNLESS OTHERWISE STATED</text>
<text x="329.8" y="140.7">ROSCAS NO PINTADAS, A MENOS QUE ESTÉ INDICADO</text>
<text x="329.8" y="146.9">ESTA DOCUMENTACIÓN Y SU CONTENIDO HACE REFERENCIA A LA PIEZA</text>
<text x="329.8" y="150">FINAL, INCLUÍDO TRATAMIENTOS SUPERFICIALES.</text>
<text x="329.8" y="155.8">INSERTOS PEM ENGINEERING OR EQUIVALENTES</text>
<text x="230.2" y="238.1">INICIO DE CORTE</text>
<text x="390.5" y="239.4">SIZE</text>
<text x="329.7" y="244.3">DXF FILE / ARCHIVO:</text>
<text x="330.1" y="240.4">MATERIAL:</text>
<text x="390.5" y="241.9">TAMAÑO</text>
<text x="390.7" y="245.6">SCALE / ESCALA</text>
<text x="330" y="251">DOCUMENT DESCRIPTION / DESCRIPCIÓN DE DOCUMENTO</text>
<text x="330" y="247.9">STP FILE / ARCHIVO:</text>
<text x="390.9" y="257.1">SHEET NUMBER /</text>
<text x="390.9" y="259.6">HOJA NÚMERO</text>
<text x="330.3" y="267.7">DOCUMENT CODE / CÓDIGO DE DOCUMENTO</text>
<text x="391.2" y="267.5">ISSUE / REVISIÓN</text>
</g>
<g font-size="1.5">
<text x="391.8" y="17.4">(BLOCKED = BLOQUEADO)</text>
<text x="392.3" y="18.8">(RELEASED = LIBERADO)</text>
</g>
<g font-size="1.4">
<text x="390.6" y="252.5">DO NOT SCALE DRAWING</text>
<text x="390.6" y="253.9">NO CAMBIAR LA ESCALA</text>
<text x="339.1" y="279.1">THE INFORMATION CONTAINED IN THIS DOCUMENT IS THE SOLE PROPERTY OF</text>
<text x="339.1" y="280.5">BARCELONA THREE DIMENSIONAL PRINTERS S.L.; ANY REPRODUCTION IN PART OR AS</text>
<text x="339.1" y="281.9">A WHOLE WITHOUT WRITTEN PERMISSION IS FORBIDDEN.</text>
<text x="339.1" y="283.3">LA INFORMACIÓN CONTENIDA EN ESTE DOCUMENTO ES ÚNICAMENTE</text>
<text x="339.1" y="284.7">PROPIEDAD DE BARCELONA THREE DIMENSIONAL PRINTERS S.L.; PROHIBIDA</text>
<text x="339.1" y="286.1">CUALQUIER REPRODUCIÓN TOTAL O PARCIAL SIN PERMISO ESCRITO.</text>
<text x="389.9" y="286.3">UNITS ARE / UNIDADES [mm]</text>
</g>
</svg>
